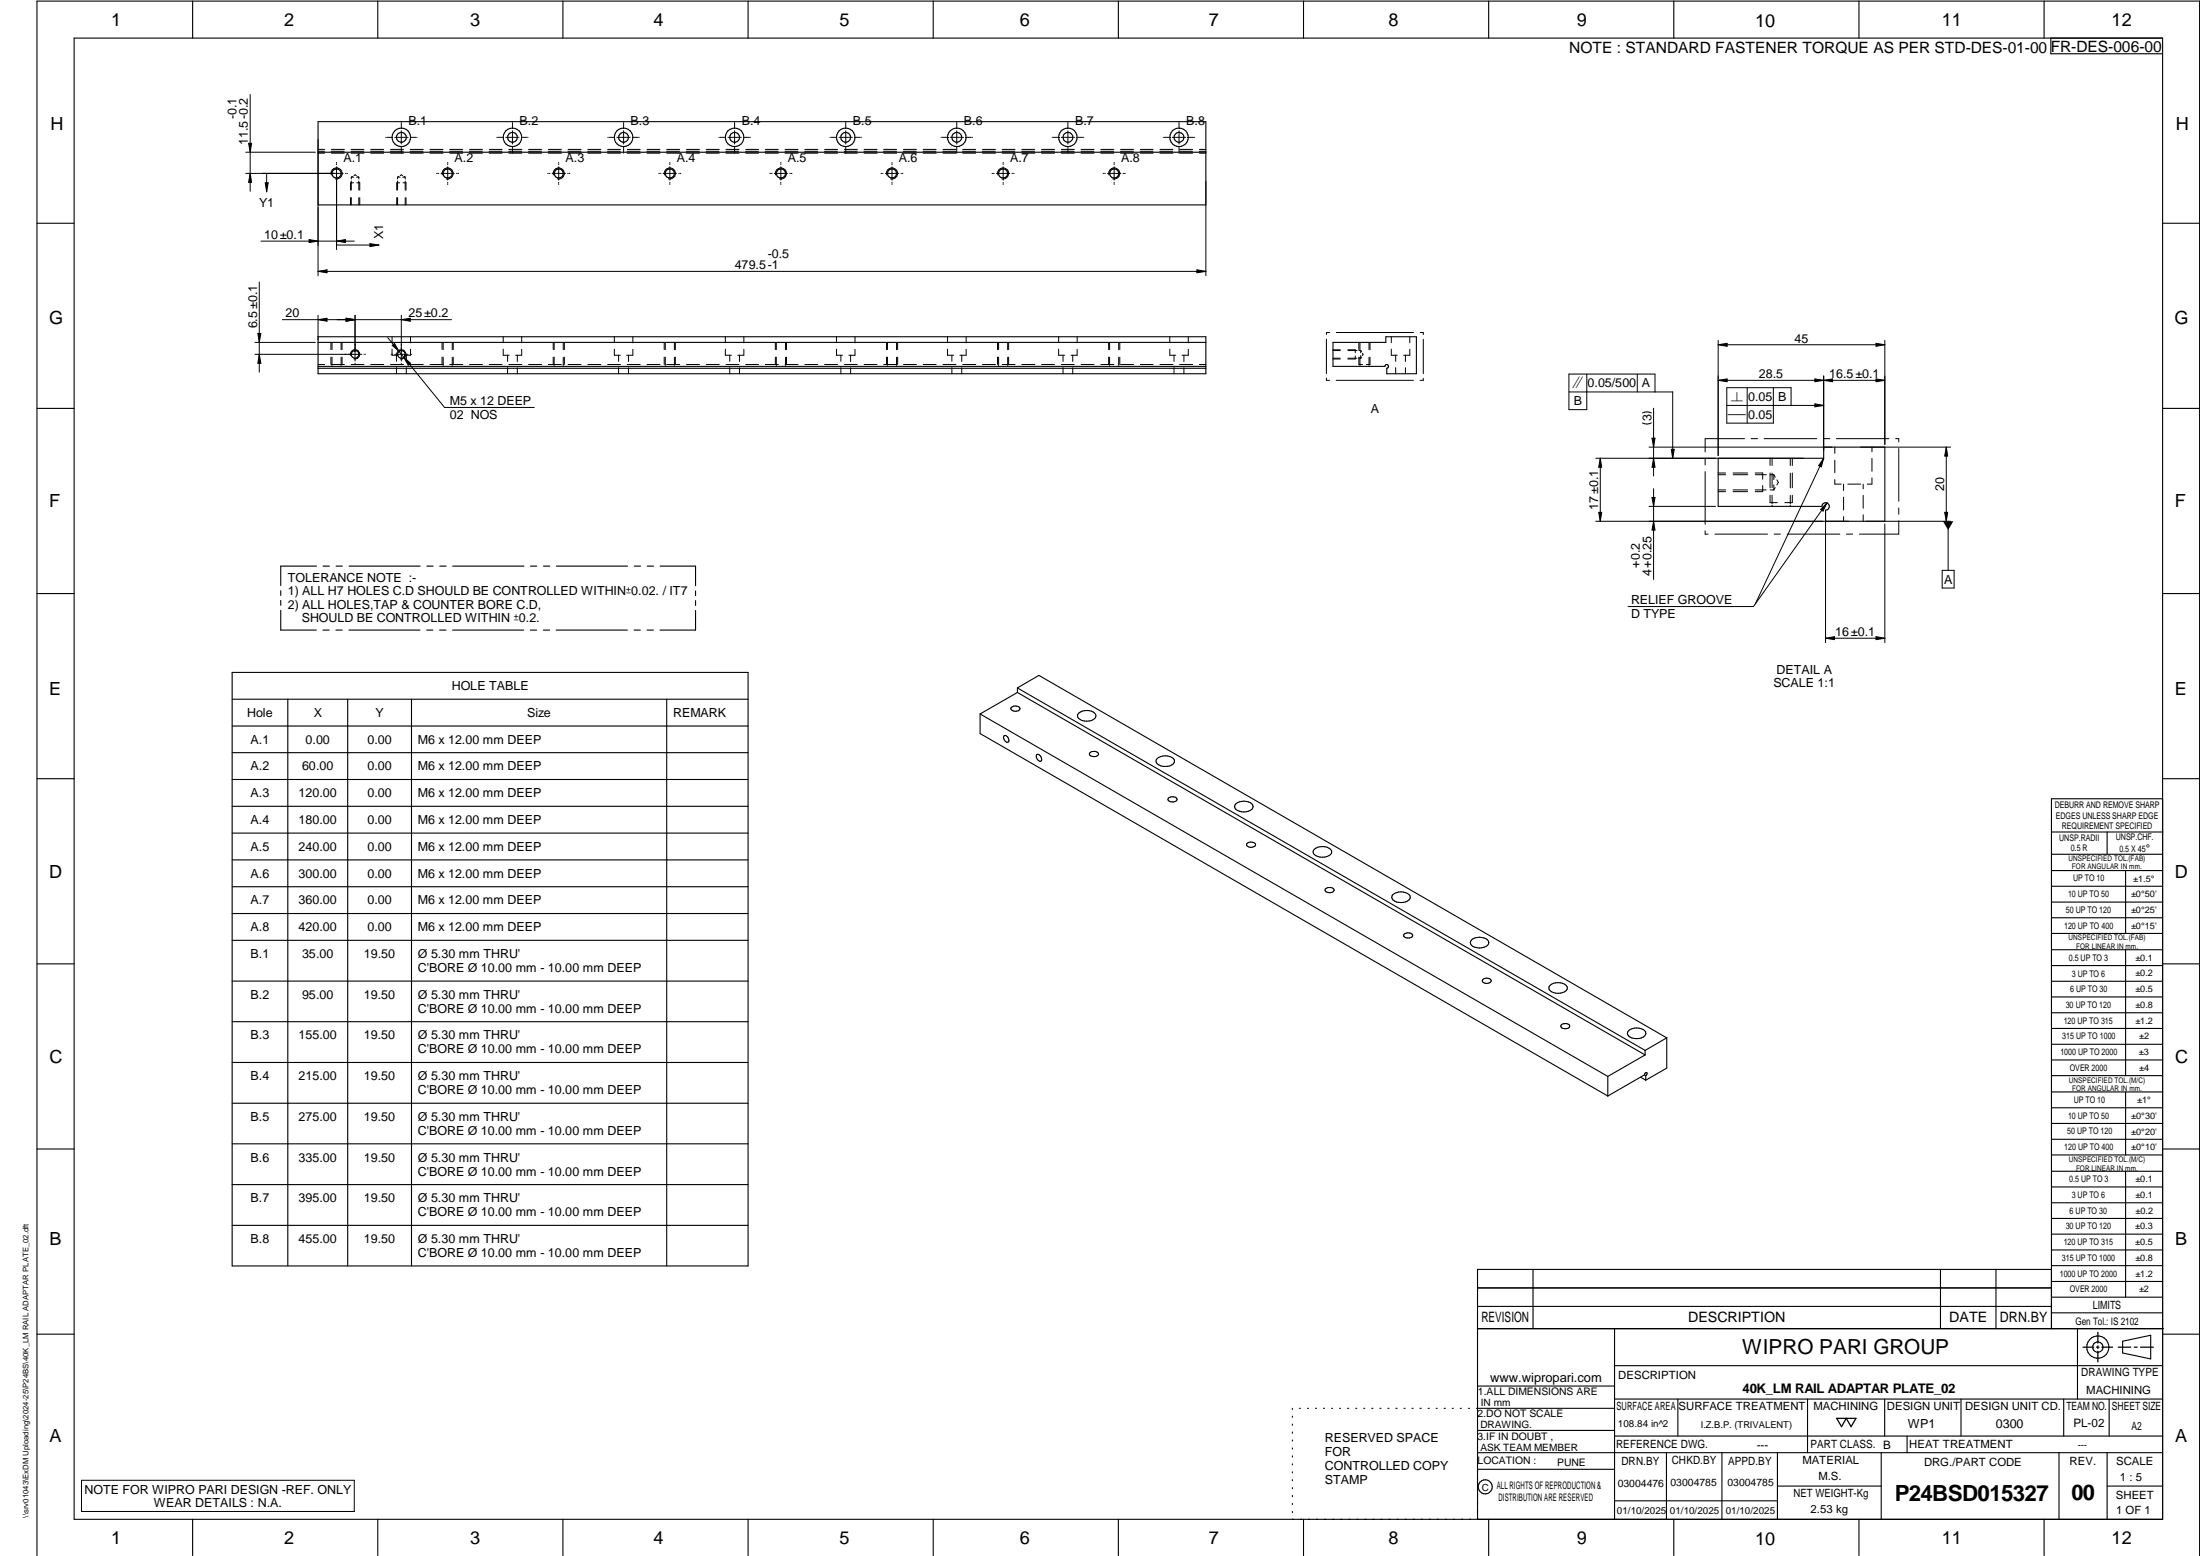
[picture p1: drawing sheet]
<svg xmlns="http://www.w3.org/2000/svg" width="594mm" height="420mm" viewBox="0 0 594 420" stroke-linecap="round" stroke-linejoin="round" font-family="sans-serif">
<g fill="none" stroke="#000" stroke-width=".3">
<path d="M20 10.3h564v400h-564zM52 .3v10M102 .3v10M152 .3v10M202 .3v10M252 .3v10M302 .3v10M352 .3v10M402 .3v10M452 .3v10M502 .3v10M552 .3v10"/>
<path d="M553.8 10.3v4.2h30.1M85.9 32.9h239.7v22.4h-239.7zM85.9 41.1h239.7M10 60.3h10M584 60.3h10M85.9 98.9h239.7M85.9 90.9h239.7v10h-239.7zM85.9 92.5h239.7M85.9 99.4h239.7M360 92.5h14.2v-1.6h8.3v10h-8v-1.5a.51 .51 0 0 0 .4-.3 .51 .51 0 0 0-.1-.5l-.5-.1-.3 .4h-14zM10 110.3h10M584 110.3h10"/>
<path d="M464 123.7h28.5v-3h16.5v20.1h-16v-3a1 1 0 0 0 1-1 1 1 0 0 0-1-1 1 1 0 0 0-1 .9h-28zM75.8 159.5v1.3M85.5 152.9h-9.7v5.2M87.2 152.9h1.7M90.8 152.9h1.6M94.3 152.9h19.1M115.3 152.9h1.7M118.7 152.9h1.8M122.3 152.9h19.2M143.2 152.9h1.7M146.8 152.9h1.7M150.2 152.9h19.3"/>
<path d="M171.3 152.9h1.7M174.7 152.9h1.8M178.3 152.9h9.5v5.3M187.8 159.6v1.2M10 160.3h10M75.8 162.1v1.3M75.8 164.8v5.3h9.6M87.2 170.1h1.7M90.7 170.1h1.7M94.2 170.1h19.2M115.2 170.1h1.7M118.7 170.1h1.7"/>
<path d="M122.2 170.1h19.2M143.2 170.1h1.7M146.7 170.1h1.7M150.2 170.1h19.2M171.2 170.1h1.7M174.7 170.1h1.7M187.8 164.8v5.3h-9.6M187.8 162.2v1.3M584 160.3h10M62.7 181.6h139.3v160.2h-139.3zM62.7 188.8h139.3M62.7 196h139.3"/>
<path d="M77.7 188.8v153M93.9 188.8v153M111.1 188.8v153M180 188.8v153M264.7 192.8l169.5 97.9M264.7 192.8v5.3l169.5 97.9M271.2 198.6a1.11 1.11 0 0 1 1 .6 1.11 1.11 0 0 1-.1 1.2 1.28 1.28 0 0 1-.9-1.8zM273 191.1a1.59 1.59 0 0 1 2.4 .1 1.25 1.25 0 0 1-2.1 .6l-.3-.2zM274.7 185.8l169.5 97.8M274.7 187l169.5 97.9M274.7 185.8l5.8-3.4 169.6 97.8M274.7 187l-10 5.8"/>
<path d="M274.7 185.8v1.2M291.3 192.6a3.4 3.4 0 0 1 4.6 .3 1.57 1.57 0 0 1-1.8 1.8 2.63 2.63 0 0 1-3.1-1.4zM10 210.3h10M62.7 203.2h139.3M62.7 210.5h139.3M62.7 217.7h139.3M280 203.7a1.15 1.15 0 0 0 .1 1.2 1.15 1.15 0 0 0 1.1 .5 1.28 1.28 0 0 0-1.2-1.7M294.3 203.3a1.4 1.4 0 0 1 2.3 .5 1.5 1.5 0 0 1-2.4-.2zM312.5 204.8a3.4 3.4 0 0 1 4.6 .3 1.51 1.51 0 0 1-1.8 1.8 2.63 2.63 0 0 1-3.1-1.4zM315.5 215.6a1.6 1.6 0 0 1 2.3 .1 1.29 1.29 0 0 1-2.1 .6l-.2-.2zM333.7 217.1a3.3 3.3 0 0 1 4.6 .3 1.25 1.25 0 0 1-1.2 1.6 3.2 3.2 0 0 1-3.6-.9v-.7zM584 215.7h-30v143.1"/>
<path d="M584 210.3h10M62.7 225h139.3M62.7 232.2h139.3M62.7 239.4h139.3M336.7 227.8a1.6 1.6 0 0 1 2.3 .2 1.29 1.29 0 0 1-2.1 .6l-.2-.3zM354.9 229.3a3.5 3.5 0 0 1 4.6 .4 1.23 1.23 0 0 1-1.2 1.6 3.3 3.3 0 0 1-3.6-.9v-.7zM554 224.7h30M554 230.7h30M554 235.1h30M554 239.3h30M569 224.7v6M574 235.1v17"/>
<path d="M62.7 246.7h139.3M62.7 253.9h139.3M357.9 240.1a1.41 1.41 0 0 1 2.4 .4 1.47 1.47 0 0 1-2.5-.2zM376.1 241.6a3.5 3.5 0 0 1 4.6 .3 1.57 1.57 0 0 1-1.7 1.8 2.56 2.56 0 0 1-3.2-1.4zM379.1 252.3l1-.4a1.04 1.04 0 0 1 1.4 .8 1.49 1.49 0 0 1-2.5-.1zM397.4 253.8a3.4 3.4 0 0 1 4.5 .4 1.53 1.53 0 0 1-1.7 1.7l-.7 .1a2.15 2.15 0 0 1-2.5-1.5zM554 243.6h30M554 247.8h30M554 252.1h30M554 256.5h30M574 256.5v33.9M10 260.3h10"/>
<path d="M62.7 264.9h139.3M62.7 275.9h139.3M400.3 264.6a1.37 1.37 0 0 1 2.4 .4 1.43 1.43 0 0 1-2.4-.2zM418.6 266.1a3.4 3.4 0 0 1 4.6 .3 1.23 1.23 0 0 1-1.2 1.6 2.77 2.77 0 0 1-3.8-1.2zM421.5 276.8a1.37 1.37 0 0 1 2.4 .4 1.43 1.43 0 0 1-2.4-.1zM439.8 278.3a3.4 3.4 0 0 1 4.6 .3 1.57 1.57 0 0 1-1.8 1.8l-.6 .1a2.18 2.18 0 0 1-2.5-1.5zM554 260.7h30M554 265h30M554 269.2h30M554 273.5h30M554 277.7h30M584 260.3h10"/>
<path d="M62.7 286.9h139.3M62.7 297.9h139.3M434.2 290.7v5.3M443 290.9l1.4 .8M444.1 290.2l.3 .2M444.1 290.2l.2-.5 .4-.1a.58 .58 0 0 1-.3 .8M444.1 290.2l-9.9 5.8M444.2 283.6v1.3M444.2 284.9l-10 5.8M444.4 290.4v1.3M450.1 280.2l-5.9 3.4M450.1 280.2v8.2l-5.7 3.3"/>
<path d="M554 282h30M554 286.2h30M554 290.4h30M554 294.9h30M554 299.1h30M574 294.9v17M10 310.3h10M62.7 308.9h139.3M62.7 319.9h139.3M554 303.4h30M554 307.6h30M554 311.9h30"/>
<path d="M554 316.3h30M574 316.3v34M584 310.3h10M62.7 330.9h139.3M554 320.5h30M554 324.8h30M554 329h30M554 333.2h30M554 337.5h30M399 358.8h185.2M399 352.8h155M399 347.8h155"/>
<path d="M414 342.8v16M436 358.8v51.5M524 342.8v16M539 342.8v16M554 341.8h30M554 346h30M554 350.3h30M554 354.5h30M554 342.8h-155v67.5M561 358.8v19M10 360.3h10M399 374.3h37"/>
<path d="M436 368.8h148M436 377.8h148M453.1 377.8v10M488.1 377.8v14.5M508.9 377.8v10M529.5 377.8v10M557.3 377.8v10M569.5 377.8v10M573.2 362.2l7.6-1.6v6.3l-7.6-1.6zM584 360.3h10M349 380.3v.3M349 382.4v.3"/>
<path d="M349 384.6v.3M349 386.7v.3M349 388.8v.3M349 391v.3M349 393.1v.3M349 395.3v.3M349 397.4v.3M349 399.5v.3M350.9 380.3h.2M353.1 380.3h.2M355.2 380.3h.3M357.4 380.3h.3"/>
<path d="M359.6 380.3h.3M361.7 380.3h.3M363.9 380.3h.3M366.1 380.3h.3M368.3 380.3h.2M370.4 380.3h.3M372.6 380.3h.3M374.8 380.3h.3M376.9 380.3h.4M379.1 380.3h.3M381.3 380.3h.3M383.4 380.3h.4"/>
<path d="M385.6 380.3h.3M387.8 380.3h.3M390 380.3h.3M392.2 380.3h.3M394.3 380.3h.3M396.5 380.3h.3M398.7 380.3h37.3M399 386.2h37M399 396.7h37M436 387.8h148M450 392.3v18M465 392.3v18"/>
<path d="M480 392.3v18M508 392.3v18M515 387.8v4.5M556 392.3v18M569 392.3v18M584 392.3h-185M52 410.3v9.7M102 410.3v9.7M152 410.3v9.7M202 410.3v9.7M252 410.3v9.7M302 410.3v9.7"/>
<path d="M349 401.7v.3M349 403.8v.4M349 406v.3M349 408.1v.3M352 410.3v9.7M402 410.3v9.7M436 405.3h44M452 410.3v9.7M480 401.3h28M502 410.3v9.7M552 410.3v9.7M569 401.3h15"/>
<path d="M10 420v-419.7h584v419.7"/>
<circle cx="108.4" cy="37.1" r="2.49"/>
<circle cx="108.4" cy="37.1" r="1.33"/>
<circle cx="138.4" cy="37.1" r="1.32"/>
<circle cx="138.4" cy="37.1" r="2.5"/>
<circle cx="168.4" cy="37.1" r="1.32"/>
<circle cx="168.4" cy="37.1" r="2.5"/>
<circle cx="198.4" cy="37.1" r="2.49"/>
<circle cx="198.4" cy="37.1" r="1.33"/>
<circle cx="228.4" cy="37.1" r="1.32"/>
<circle cx="228.4" cy="37.1" r="2.5"/>
<circle cx="258.4" cy="37.1" r="1.33"/>
<circle cx="258.4" cy="37.1" r="2.5"/>
<circle cx="288.4" cy="37.1" r="2.49"/>
<circle cx="288.4" cy="37.1" r="1.33"/>
<circle cx="318.4" cy="37.1" r="1.32"/>
<circle cx="318.4" cy="37.1" r="2.5"/>
<circle cx="90.9" cy="46.9" r="1.23"/>
<circle cx="120.9" cy="46.8" r="1.23"/>
<circle cx="150.9" cy="46.8" r="1.22"/>
<circle cx="180.9" cy="46.9" r="1.23"/>
<circle cx="210.9" cy="46.9" r="1.23"/>
<circle cx="240.9" cy="46.8" r="1.22"/>
<circle cx="270.9" cy="46.9" r="1.23"/>
<circle cx="300.9" cy="46.8" r="1.22"/>
<circle cx="95.9" cy="95.7" r="1.02"/>
<circle cx="108.4" cy="95.7" r="1.04"/>
<circle cx="566.5" cy="363.8" r="2.99"/>
<circle cx="566.5" cy="363.7" r="1.41"/>
<circle cx="401.1" cy="401.5" r="1.9"/>
</g>
<g fill="none" stroke="#000" stroke-width=".27">
<path d="M67.1 38.7h.8l-.3 2.4zM67.6 25.5v26.1M85.9 37.7v36.8M104.1 37.1h.1M104.4 37.1h1.3M106.6 37.1h3.6M108.4 32.9h.1M108.4 33.1v1.4M108.4 35.3v3.6M108.4 39.8v1.3M111 37.1h1.3M112.6 37.1h.1"/>
<path d="M134.1 37.1h.1M134.4 37.1h1.3M136.6 37.1h3.6M138.4 32.9h.1M138.4 33.1v1.4M138.4 35.3v3.6M138.4 39.8v1.3M141 37.1h1.3M142.5 37.1h.1M164.1 37.1h.1M164.4 37.1h1.3M166.6 37.1h3.6"/>
<path d="M168.4 35.3v3.6M168.4 32.9h.1M168.4 33.1v1.4M168.4 39.8v1.3M171 37.1h1.3M172.5 37.1h.1M194.1 37.1h.1M194.4 37.1h1.3M196.6 37.1h3.6M198.4 32.9h.1M198.4 33.1v1.4M198.4 35.3v3.6"/>
<path d="M198.4 39.8v1.3M201 37.1h1.3M202.6 37.1h.1M224.1 37.1h.1M224.4 37.1h1.3M226.6 37.1h3.6M228.4 32.9h.1M228.4 33.1v1.4M228.4 39.8v1.3M228.4 35.3v3.6M231 37.1h1.3M232.5 37.1h.1"/>
<path d="M254.1 37.1h.1M254.4 37.1h1.3M256.6 37.1h3.6M258.4 32.9h.1M258.4 33.1v1.4M258.4 35.3v3.6M258.4 39.8v1.3M261 37.1h1.3M262.5 37.1h.1M284.1 37.1h.1M284.4 37.1h1.3M286.6 37.1h3.6"/>
<path d="M288.4 32.9h.1M288.4 33.1v1.4M288.4 35.3v3.6M288.4 39.8v1.3M291 37.1h1.3M292.6 37.1h.1M314.1 37.1h.1M314.4 37.1h1.3M316.6 37.1h3.6M318.4 32.9h.1M318.4 33.1v1.4M318.4 39.8v1.3"/>
<path d="M318.4 35.3v3.6M321 37.1h1.3M322.5 37.1h.1M66.4 46.8h26.3M66.4 41.1h18.8M67.6 46.8l.3 2.4h-.8zM71.6 49.4h.8l-.4 2.4zM72 46.8v5M85.9 41.4h1.8M85.9 40.3h1.8M85.9 40.9h1.7M89.4 47.2a1.51 1.51 0 0 1 1.4-1.9 1.51 1.51 0 0 1 1.6 1.7 1.51 1.51 0 0 1-1.9 1.3"/>
<path d="M89.4 40.9h3.6M89.5 41.4h3.5M89.5 40.3h3.5M90.9 43.9v.2M90.9 44.3v.1M90.9 45v22.4M93.3 46.8h.1M93.7 46.8h.1M94.7 53.4v1.9M94.8 40.9h3.4M94.8 41.4h3.5M94.8 40.3h3.5"/>
<path d="M94.9 47.8h.6M94.9 47.8v.5M94.9 48.9v2.4M94.9 53.3v2M95.2 47.6l-.3 .2M95.5 49.4h-.8v2M95.6 47.4l.3-.2 .3 .2M96.3 47.8h.6M96.3 49.4h.8v2M96.6 47.7l.3 .1M96.9 47.8v.5M96.9 48.9v2.5"/>
<path d="M96.9 53.4v1.9M97.1 53.4v1.9M100.1 40.9h3.5M100.1 41.4h3.5M100.1 40.3h3.5M105.4 40.9h3.5M105.4 41.4h3.6M105.4 40.3h3.6M107.1 53.4v1.9M107.4 47.8v.5M107.4 48.9v2.4M107.4 53.3v2"/>
<path d="M107.4 47.8h.6M107.7 47.6l-.3 .2M107.9 49.4h-.8v2M108.1 47.4l.3-.2 .3 .2M108.4 41.3v.1M108.7 47.8h.7M108.8 49.4h.8v2M109.1 47.7l.3 .1M109.4 47.8v.5M109.4 48.9v2.5M109.4 53.4v1.9M109.6 53.4v1.9"/>
<path d="M110.7 40.9h3.6M110.8 41.4h3.5M110.8 40.3h3.5M116.1 40.9h3.5M116.1 41.4h3.5M116.1 40.3h3.5M117.9 46.8h.2M118.3 46.8h.2M119.1 46.8h3.6M119.4 47.2a1.52 1.52 0 0 1 1.3-1.9 1.52 1.52 0 0 1 1.7 1.7 1.52 1.52 0 0 1-1.9 1.3M120.9 43.9v.2M120.9 44.3v.1"/>
<path d="M120.9 45v3.6M120.9 49.2v.2M120.9 49.6v.2M121.4 40.9h3.5M121.4 41.4h3.6M121.4 40.3h3.6M123.3 46.8h.1M123.6 46.8h.3M126.7 40.9h3.6M126.8 41.4h3.5M126.8 40.3h3.5M132.1 40.9h3.4"/>
<path d="M132.1 41.4h3.5M132.1 40.3h3.5M137.4 40.9h3.5M137.4 41.4h3.5M137.4 40.3h3.5M138.4 41.3v.1M142.7 40.9h3.5M142.7 41.4h3.6M142.7 40.3h3.6M147.9 46.8h.2M148 40.9h3.5M148.1 41.4h3.5"/>
<path d="M148.1 40.3h3.5M148.3 46.8h.2M149.1 46.8h3.6M149.4 47.2a1.51 1.51 0 0 1 1.4-1.9 1.51 1.51 0 0 1 1.6 1.7 1.51 1.51 0 0 1-1.9 1.3M150.9 43.9v.2M150.9 44.3v.1M150.9 49.2v.2M150.9 49.6v.2M150.9 45v3.6M153.3 46.8h.1M153.4 40.9h3.5M153.4 41.4h3.5"/>
<path d="M153.4 40.3h3.5M153.7 46.8h.2M158.7 40.9h3.5M158.7 41.4h3.6M158.7 40.3h3.6M164 40.9h3.5M164.1 41.4h3.4M164.1 40.3h3.4M168.4 41.3v.1M169.3 40.9h3.5M169.4 41.4h3.5M169.4 40.3h3.5"/>
<path d="M174.7 40.9h3.5M174.7 41.4h3.5M174.7 40.3h3.5M177.9 46.8h.2M178.3 46.8h.2M179.1 46.8h3.6M179.4 47.2a1.51 1.51 0 0 1 1.4-1.9 1.51 1.51 0 0 1 1.6 1.7 1.51 1.51 0 0 1-1.9 1.3M180 40.9h3.5M180 41.4h3.6M180 40.3h3.6M180.9 45v3.6M180.9 43.9v.2"/>
<path d="M180.9 44.3v.1M180.9 49.2v.2M180.9 49.6v.2M183.3 46.8h.1M183.7 46.8h.1M185.3 40.9h3.5M185.4 41.4h3.5M185.4 40.3h3.5M190.7 40.9h3.5M190.7 41.4h3.5M190.7 40.3h3.5M196 40.9h3.5"/>
<path d="M196 41.4h3.6M196 40.3h3.6M198.4 41.3v.1M201.3 40.9h3.5M201.4 41.4h3.4M201.4 40.3h3.4M206.6 40.9h3.5M206.7 41.4h3.5M206.7 40.3h3.5M207.9 46.8h.2M208.3 46.8h.2M209.1 46.8h3.6"/>
<path d="M209.4 47.2a1.52 1.52 0 0 1 1.3-1.9 1.52 1.52 0 0 1 1.7 1.7 1.52 1.52 0 0 1-1.9 1.3M210.9 45v3.6M210.9 43.9v.2M210.9 44.3v.1M210.9 49.2v.2M210.9 49.6v.2M212 40.9h3.5M212 41.4h3.5M212 40.3h3.5M213.3 46.8h.1M213.6 46.8h.3M217.3 40.9h3.5"/>
<path d="M217.3 41.4h3.5M217.3 40.3h3.5M222.6 40.9h3.5M222.7 41.4h3.5M222.7 40.3h3.5M228 40.9h3.5M228 41.4h3.5M228 40.3h3.5M228.4 41.3v.1M233.3 40.9h3.5M233.3 41.4h3.5M233.3 40.3h3.5"/>
<path d="M237.9 46.8h.2M238.3 46.8h.2M238.6 40.9h3.5M238.6 41.4h3.5M238.6 40.3h3.5M239.1 46.8h3.6M239.4 47.2a1.51 1.51 0 0 1 1.4-1.9 1.51 1.51 0 0 1 1.6 1.7 1.51 1.51 0 0 1-1.9 1.3M240.9 45v3.6M240.9 49.2v.2M240.9 49.6v.2M240.9 43.9v.2M240.9 44.3v.1"/>
<path d="M243.3 46.8h.1M243.7 46.8h.1M243.9 40.9h3.5M244 41.4h3.5M244 40.3h3.5M249.3 40.9h3.5M249.3 41.4h3.5M249.3 40.3h3.5M254.6 40.9h3.5M254.6 41.4h3.5M254.6 40.3h3.5M258.4 41.3v.1"/>
<path d="M259.9 40.9h3.5M260 41.4h3.5M260 40.3h3.5M265.3 40.9h3.5M265.3 41.4h3.5M265.3 40.3h3.5M267.9 46.8h.2M268.3 46.8h.2M269.1 46.8h3.6M269.4 47.2a1.51 1.51 0 0 1 1.4-1.9 1.51 1.51 0 0 1 1.6 1.7 1.51 1.51 0 0 1-1.9 1.3M270.6 40.9h3.5M270.6 41.4h3.5"/>
<path d="M270.6 40.3h3.5M270.9 49.2v.2M270.9 49.6v.2M270.9 43.9v.2M270.9 44.3v.1M270.9 45v3.6M273.3 46.8h.1M273.7 46.8h.1M275.9 40.9h3.5M275.9 41.4h3.5M275.9 40.3h3.5M281.2 40.9h3.5"/>
<path d="M281.3 41.4h3.5M281.3 40.3h3.5M286.5 40.9h3.6M286.6 41.4h3.5M286.6 40.3h3.5M288.4 41.3v.1M291.9 40.9h3.5M291.9 41.4h3.5M291.9 40.3h3.5M297.2 40.9h3.5M297.3 41.4h3.5M297.3 40.3h3.5"/>
<path d="M297.9 46.8h.2M298.3 46.8h.2M299.1 46.8h3.6M299.4 47.2a1.51 1.51 0 0 1 1.3-1.9 1.51 1.51 0 0 1 1.7 1.7 1.51 1.51 0 0 1-1.9 1.3M300.9 45v3.6M300.9 43.9v.2M300.9 44.3v.1M300.9 49.2v.2M300.9 49.6v.2M302.5 40.9h3.6M302.6 41.4h3.5M302.6 40.3h3.5"/>
<path d="M303.3 46.8h.1M303.7 46.8h.2M307.9 40.9h3.5M307.9 41.4h3.5M307.9 40.3h3.5M313.2 40.9h3.5M313.2 41.4h3.5M313.2 40.3h3.5M318.4 41.3v.1M318.5 40.9h3.5M318.6 41.4h3.5M318.6 40.3h3.5"/>
<path d="M323.8 40.9h1.8M323.9 41.4h1.7M323.9 40.3h1.7M325.6 48.9v25.6M70 76.1v24.4M70.5 65.1h25.2M83.5 64.7l2.4 .4-2.4 .4zM85.9 73.3l2.4-.4v.8zM85.9 73.3h239.7M90.9 65.1l2.4-.4v.8zM90.9 66.2h11.4M99.9 65.8l2.4 .4-2.4 .4z"/>
<path d="M323.2 72.9l2.4 .4-2.4 .4zM68.8 95.7h28.9M68.8 92.5h16.4M69.6 90h.8l-.4 2.5zM70 95.7l.4 2.4h-.8zM76.2 86.3h45.7M85.9 85.1v6.6M85.9 86.3l2.4-.4v.8zM85.9 98.4h1.8M89.4 92.5v1.9M89.4 96.4v2M89.5 98.4h3.5"/>
<path d="M89.7 92.5v1.9M89.7 96.4v2.2M89.7 98.8v.1M92.1 92.5v1.9M92.1 96.5v2.1M92.1 98.8v.1M92.4 92.5v1.9M92.4 96.4v2M93.5 85.9l2.4 .4-2.4 .4zM94.7 96a1.26 1.26 0 0 1 1.1-1.6 1.26 1.26 0 0 1 1.4 1.4 1.26 1.26 0 0 1-1.7 1.1M94.8 98.4h3.5M95.9 85.1v12.4"/>
<path d="M95.9 98.1v.1M95.9 98.3v.2M98.3 95.7h.1M98.5 95.7h.2M100.1 98.4h3.5M104.7 91.1l4.3 5.4M105.4 98.4h3.6M105.6 95.7h.1M105.9 94.3v1.6h1.6M105.9 90.9v1.6M105.9 95.7h.1M105.9 93.3l.6-.5 1.2 2.1z"/>
<path d="M106.6 95.7h3.6M107.1 95.9v1.7M107.1 99.3v1.6M107.2 96a1.25 1.25 0 0 1 1.1-1.6 1.25 1.25 0 0 1 1.3 1.4 1.25 1.25 0 0 1-1.5 1.1M108.4 86.3l2.4-.4v.8zM108.4 85.1v12.4M108.4 98.1v.1M108.4 98.3v.2M109 96.5l11.1 13.5h24.2M109 96.5l1.9 1.6-.7 .5zM109.7 95.9v1.7M109.7 99.3v1.6"/>
<path d="M110.8 95.7h.1M110.8 98.4h3.5M110.9 94.3v1.6h-1.7M110.9 90.9v1.7M111 95.7h.2M116.1 98.4h3.5M119.4 92.5v1.9M119.4 96.4v2M119.7 92.5v1.9M119.7 96.4v2.2M119.7 98.8v.1M121.4 98.4h3.6"/>
<path d="M122.1 92.5v1.9M122.1 96.5v2.1M122.1 98.8v.1M122.4 92.5v1.9M122.4 96.4v2M126.8 98.4h3.5M132.1 98.4h3.5M135.9 94.3v1.6h1.6M135.9 90.9v1.6M137.1 95.9v1.7M137.1 99.3v1.6M137.4 98.4h3.5"/>
<path d="M139.7 95.9v1.7M139.7 99.3v1.6M140.9 94.3v1.6h-1.7M140.9 90.9v1.7M142.7 98.4h3.6M148.1 98.4h3.5M149.4 92.5v1.9M149.4 96.4v2M149.6 92.5v1.9M149.6 96.4v2.2M149.6 98.8v.1M152.1 92.5v1.9"/>
<path d="M152.1 96.5v2.1M152.1 98.8v.1M152.4 92.5v1.9M152.4 96.4v2M153.4 98.4h3.5M158.7 98.4h3.6M164.1 98.4h3.4M165.9 94.3v1.6h1.6M165.9 90.9v1.6M167 95.9v1.7M167 99.3v1.6M169.4 98.4h3.5"/>
<path d="M169.7 95.9v1.7M169.7 99.3v1.6M170.9 94.3v1.6h-1.7M170.9 90.9v1.7M174.7 98.4h3.5M179.4 92.5v1.9M179.4 96.4v2M179.7 92.5v1.9M179.7 96.4v2.2M179.7 98.8v.1M180 98.4h3.6M182.1 92.5v1.9"/>
<path d="M182.1 96.5v2.1M182.1 98.8v.1M182.4 92.5v1.9M182.4 96.4v2M185.4 98.4h3.5M190.7 98.4h3.5M195.9 94.3v1.6h1.6M195.9 90.9v1.6M196 98.4h3.6M197.1 95.9v1.7M197.1 99.3v1.6M199.7 95.9v1.7"/>
<path d="M199.7 99.3v1.6M200.9 94.3v1.6h-1.7M200.9 90.9v1.7M201.4 98.4h3.4M206.7 98.4h3.5M209.4 92.5v1.9M209.4 96.4v2M209.6 92.5v1.9M209.6 96.4v2.2M209.6 98.8v.1M212 98.4h3.5M212.1 92.5v1.9"/>
<path d="M212.1 96.5v2.1M212.1 98.8v.1M212.4 92.5v1.9M212.4 96.4v2M217.3 98.4h3.5M222.7 98.4h3.5M225.9 94.3v1.6h1.6M225.9 90.9v1.6M227.1 95.9v1.7M227.1 99.3v1.6M228 98.4h3.5M229.7 95.9v1.7"/>
<path d="M229.7 99.3v1.6M230.9 94.3v1.6h-1.7M230.9 90.9v1.7M233.3 98.4h3.5M238.6 98.4h3.5M239.4 92.5v1.9M239.4 96.4v2M239.6 92.5v1.9M239.6 96.4v2.2M239.6 98.8v.1M242.1 92.5v1.9M242.1 96.5v2.1"/>
<path d="M242.1 98.8v.1M242.4 92.5v1.9M242.4 96.4v2M244 98.4h3.5M249.3 98.4h3.5M254.6 98.4h3.5M255.9 94.3v1.6h1.6M255.9 90.9v1.6M257 95.9v1.7M257 99.3v1.6M259.7 95.9v1.7M259.7 99.3v1.6"/>
<path d="M260 98.4h3.5M260.9 94.3v1.6h-1.7M260.9 90.9v1.7M265.3 98.4h3.5M269.4 92.5v1.9M269.4 96.4v2M269.7 92.5v1.9M269.7 96.4v2.2M269.7 98.8v.1M270.6 98.4h3.5M272.1 92.5v1.9M272.1 96.5v2.1"/>
<path d="M272.1 98.8v.1M272.4 92.5v1.9M272.4 96.4v2M275.9 98.4h3.5M281.3 98.4h3.5M285.9 94.3v1.6h1.6M285.9 90.9v1.6M286.6 98.4h3.5M287.1 95.9v1.7M287.1 99.3v1.6M289.7 95.9v1.7M289.7 99.3v1.6"/>
<path d="M290.9 94.3v1.6h-1.7M290.9 90.9v1.7M291.9 98.4h3.5M297.3 98.4h3.5M299.4 92.5v1.9M299.4 96.4v2M299.6 92.5v1.9M299.6 96.4v2.2M299.6 98.8v.1M302.1 92.5v1.9M302.1 96.5v2.1M302.1 98.8v.1"/>
<path d="M302.4 92.5v1.9M302.4 96.4v2M302.6 98.4h3.5M307.9 98.4h3.5M313.2 98.4h3.5M315.9 94.3v1.6h1.6M315.9 90.9v1.6M317 95.9v1.7M317 99.3v1.6M318.6 98.4h3.5M319.7 95.9v1.7M319.7 99.3v1.6"/>
<path d="M320.9 94.3v1.6h-1.7M320.9 90.9v1.7M323.9 98.4h1.7M358.2 91.6v9.3M359.1 89.8h-.9v.5M360 96.7h1.9M360 94.4h1.9M360 96.9h1.9M360 94.7h1.9M360.8 89.8h20.9M364 96.7h2.4M364 94.4h2v.8"/>
<path d="M364 94.7h2.5M366 96.1v.8h-2M366.9 96.4v2h1M366.9 96.7h.5M366.9 92.5v1.9M367 94.7h.4M367.2 92.5v1.9M367.2 96.4v2.2M367.2 98.8v.1M367.4 94.7v.6M367.4 96v.7M367.4 94.7l.3 .3"/>
<path d="M367.7 96.4l-.3 .3M367.9 95.4l.2 .3-.2 .3M369.7 92.5v1.9M369.7 96.5v2.1M369.7 98.8v.1M369.9 96.4v2h-.9M369.9 92.5v1.9M375.7 94.3v1.6h1.6M375.7 90.9v1.6M376.9 95.9v1.7M376.9 99.3v1.6M379.5 95.9v1.7"/>
<path d="M379.5 99.3v1.6M380.7 94.3v1.6h-1.7M380.7 90.9v1.7M383.5 89.8h.8v.6M384.3 91.6v9.3M464 93.1h45M464 93.1l2.4-.4v.8zM464 91.9v31.1M506.6 92.7l2.4 .4-2.4 .4zM509 91.9v28.1M358.2 102.1v.6h.8M360.8 102.7h20.9"/>
<path d="M384.3 102.2v.5h-.9M423.7 105.8h28v17.9M428.5 101v9.6h-4.8v-9.6h23.2v4.8M442.1 101v4.8M445.9 114.2a2.6 2.6 0 0 1-2.4 0M445.9 111.5a2.6 2.6 0 0 0-2.4 0M446.1 118.3h.8l-.4 2.4zM446.5 110.2v18.3M464 102.7l2.4-.4v.8zM464 102.7h45M466.3 109.5h26.2M471.1 118.4h-10.6v3.6"/>
<path d="M471.8 104.7v9.6M472.9 118.4h1.7M476.4 118.4h14.2M478.9 104.7v9.6h-12.6v-9.6h17.4v4.8M490.1 102.3v.8l4.8-.8v.8zM490.1 109.1l2.4 .4-2.4 .4zM492.4 118.4h1.7M492.5 101.5v20M495.9 118.4h14.2M506.6 102.3l2.4 .4-2.4 .4zM511.9 118.4h.8v.9M430.9 123.7h56.1"/>
<path d="M431.7 138.3h.8l-.4 2.5zM432.1 123.7v17.1M432.1 123.7l.4 2.5h-.8zM445.3 136.7h17.9M445.3 120.7h49.4M446.1 134.3h.8l-.4 2.4zM446.5 132v24.5M446.5 123.7l.4 2.5h-.8zM451.3 121.3h.8l-.4 2.4zM460.5 123.8v1.8M460.5 127.3v14.3M464 132.3h2"/>
<path d="M464 127.7h2M464 128.2h2M464 132.8h2M468 132.3h3.9M468 127.7h3.9M468 132.8h3.9M468 128.2h4M474 132.3h2.9M474 127.7h2v1.7M474 128.2h3M476 131.1v1.7h-2M478 132.3h1"/>
<path d="M478 123.7v2M478 127.7v4M478 133.7v2h1.9M478 128.2h1M478.5 123.7v2M478.5 127.7v4M478.5 133.7v2.3M478.5 136.4v.3M479 128.2l.4 .7M479 128.2v1.3M479 130.9v1.4M479.4 131.7l-.4 .6"/>
<path d="M479.8 129.6l.4 .7-.4 .6M483.4 123.7v2M483.4 127.8v3.9M483.4 133.8v2.3M483.4 136.4v.3M484 123.7v2M484 127.7v4M484 133.7v2h-2M492.5 123.7l-.7 2.4-.7-.4zM492.5 123.7l-18.5 39.4M493.3 135.8l-19.8 28h-33.9M493.3 135.8l-1 2.2-.6-.5z"/>
<path d="M495.5 129.5v1.2h1.7M495.5 120.7v1.7M495.5 124.2v3.5M497.8 130.7v1.8M497.8 134.2v3.5M497.8 139.5v1.3M499 130.7h3.4M502.4 120.7h24.3M503.1 130.7v1.3M503.1 133.8v3.4M503.1 139v1.8M505.5 129v1.7h-1.3"/>
<path d="M505.5 120.7v1.3M505.5 123.8v3.5M512.7 121.1v14.2M512.7 137.2v1.7M525.1 138.3h.8l-.3 2.5zM525.6 120.7l.3 2.4h-.8zM525.6 120.7v20.1M430.9 140.8h68.3M446.5 140.8l.4 2.3h-.8zM460.5 143.3v.9h.8M463.1 144.2h14.2M479.1 144.2h1.7"/>
<path d="M482.6 144.2h14.2M493 140.2v33.3M498.6 144.2h1.7M503.8 140.8h22.9M509 141.5v32M512.7 140.6v3.6h-10.6M524.5 154h3.2v4.8h-3.2zM526.1 140.8v13.2M493 172.3h16M493 172.3l2.4-.4v.8zM506.6 171.9l2.4 .4-2.4 .4zM22 399.7h73.7v8.4h-73.7z"/>
</g>
<path d="M566.5 359.7v3M562.5 363.8h2.9M566.1 363.8h.7M566.5 363.4v.7M566.5 364.9v2.8M567.6 363.8h2.9M572 363.8h3.4M576.3 363.8h.8M578 363.8h3.5M496 383h5.2l-1.3 2.2-1.3-2.2-1.3 2.2z" fill="none" stroke="#000" stroke-width=".34"/>
<g fill="#000">
<path d="M67.1 38.7h.8l-.3 2.4zM67.6 46.8l.3 2.4h-.8zM71.6 49.4h.8l-.4 2.4zM83.5 64.7l2.4 .4-2.4 .4zM85.9 73.3l2.4-.4v.8zM90.9 65.1l2.4-.4v.8zM99.9 65.8l2.4 .4-2.4 .4zM323.2 72.9l2.4 .4-2.4 .4zM69.6 90h.8l-.4 2.5zM70 95.7l.4 2.4h-.8zM85.9 86.3l2.4-.4v.8zM93.5 85.9l2.4 .4-2.4 .4z"/>
<path d="M105.9 93.3l.6-.5 1.2 2.1zM109 96.5l1.9 1.6-.7 .5zM108.4 86.3l2.4-.4v.8zM464 93.1l2.4-.4v.8zM506.6 92.7l2.4 .4-2.4 .4zM446.1 118.3h.8l-.4 2.4zM464 102.7l2.4-.4v.8zM490.1 102.3l2.4 .4-2.4 .4zM490.1 109.1l2.4 .4-2.4 .4zM492.5 102.7l2.4-.4v.8zM506.6 102.3l2.4 .4-2.4 .4zM432.1 123.7l.4 2.5h-.8z"/>
<path d="M431.7 138.3h.8l-.4 2.5zM446.5 123.7l.4 2.5h-.8zM446.1 134.3h.8l-.4 2.4zM451.3 121.3h.8l-.4 2.4zM493.3 135.8l-1 2.2-.6-.5zM492.5 123.7l-.7 2.4-.7-.4zM525.6 120.7l.3 2.4h-.8zM525.1 138.3h.8l-.3 2.5zM446.5 140.8l.4 2.3h-.8zM524.7 140.8h2.8l-1.4 2.3zM493 172.3l2.4-.4v.8zM506.6 171.9l2.4 .4-2.4 .4z"/>
</g>
<text font-size="6" x="511.6" y="405.2">P24BSD015327</text>
<text font-size="5.9" x="559.4" y="405.1">00</text>
<text font-size="5.6" x="470.5" y="365.5">WIPRO PARI GROUP</text>
<g font-size="4.9">
<text x="30" y="6.9">1</text>
<text x="76.7" y="6.9">2</text>
<text x="127" y="6.9">3</text>
<text x="176.5" y="6.9">4</text>
<text x="226.7" y="6.9">5</text>
<text x="275.4" y="6.9">6</text>
<text x="326.4" y="6.9">7</text>
<text x="375" y="6.9">8</text>
<text x="425.8" y="6.9">9</text>
<text x="473.9" y="7.3">10</text>
<text x="524.3" y="6.9">11</text>
<text x="570.2" y="6.9">12</text>
<text x="13.6" y="35.1">H</text>
<text x="587.6" y="35.1">H</text>
<text x="13.2" y="87.5">G</text>
<text x="587.2" y="87.5">G</text>
<text x="13.2" y="137">F</text>
<text x="587.2" y="137">F</text>
<text x="13.2" y="187.6">E</text>
<text x="587.2" y="187.6">E</text>
<text x="13.2" y="237">D</text>
<text x="587.2" y="237">D</text>
<text x="13.4" y="287.1">C</text>
<text x="587.4" y="287.1">C</text>
<text x="13.4" y="336.2">B</text>
<text x="587.4" y="336.2">B</text>
<text x="13.4" y="389.3">A</text>
<text x="587.4" y="389.3">A</text>
<text x="30" y="416.9">1</text>
<text x="76.7" y="416.9">2</text>
<text x="127" y="416.9">3</text>
<text x="176.5" y="416.9">4</text>
<text x="226.7" y="416.9">5</text>
<text x="275.4" y="416.9">6</text>
<text x="326.4" y="416.9">7</text>
<text x="375" y="416.9">8</text>
<text x="425.8" y="416.9">9</text>
<text x="473.9" y="417.3">10</text>
<text x="524.3" y="416.9">11</text>
<text x="570.2" y="416.9">12</text>
</g>
<g font-size="4.2">
<text x="423.7" y="14.3">NOTE : STANDARD FASTENER TORQUE AS PER STD-DES-01-00</text>
<text x="553.8" y="14">FR-DES-006-00</text>
</g>
<g font-size="3.9">
<text x="400" y="357.1">REVISION</text>
<text x="455.9" y="357.1">DESCRIPTION</text>
<text x="526.4" y="357.1">DATE</text>
<text x="540" y="357.1">DRN.BY</text>
</g>
<g font-size="3.7">
<text x="424.6" y="104.6">i</text>
<text x="466.5" y="113.1">t</text>
<text x="467.4" y="108.3">n</text>
</g>
<text font-size="3.6" x="470.6" y="376.1">40K_LM RAIL ADAPTAR PLATE_02</text>
<text font-size="3.5" x="402.4" y="373.3">www.wipropari.com</text>
<g font-size="3.4">
<text x="63.8" y="32.2" transform="rotate(-90 63.8 32.2)">-0.1</text>
<text x="110.3" y="33.8">B.1</text>
<text x="140.3" y="33.8">B.2</text>
<text x="170.3" y="33.8">B.3</text>
<text x="200.3" y="33.8">B.4</text>
<text x="230.3" y="33.8">B.5</text>
<text x="260.3" y="33.8">B.6</text>
<text x="290.3" y="33.8">B.7</text>
<text x="320.3" y="33.8">B.8</text>
<text x="67" y="39.2" transform="rotate(-90 67 39.2)">11.5-0.2</text>
<text x="92.7" y="43.6">A.1</text>
<text x="122.8" y="43.6">A.2</text>
<text x="152.7" y="43.6">A.3</text>
<text x="182.7" y="43.6">A.4</text>
<text x="212.8" y="43.6">A.5</text>
<text x="242.7" y="43.6">A.6</text>
<text x="272.7" y="43.6">A.7</text>
<text x="302.8" y="43.6">A.8</text>
<text x="70" y="55.8">Y1</text>
<text x="71.3" y="64.5">10±0.1</text>
<text x="103.5" y="64.5" transform="rotate(-90 103.5 64.5)">X1</text>
<text x="207.3" y="69.6">-0.5</text>
<text x="198.4" y="72.7">479.5-1</text>
<text x="69.4" y="88.7" transform="rotate(-90 69.4 88.7)">6.5±0.1</text>
<text x="77.1" y="85.7">20</text>
<text x="110.3" y="85.7">25±0.2</text>
<text x="484.6" y="92.5">45</text>
<text x="428.7" y="104.6">0.05/500 A</text>
<text x="474.9" y="102.1">28.5</text>
<text x="493.9" y="102.1">16.5±0.1</text>
<text x="121.5" y="109.4">M5 x 12 DEEP</text>
<text x="121.5" y="113">02 NOS</text>
<text x="370.2" y="111.5">A</text>
<text x="425" y="109.4">B</text>
<text x="445.9" y="113.8" transform="rotate(-90 445.9 113.8)">3</text>
<text x="472.1" y="108.3">0.05 B</text>
<text x="472.1" y="113.1">0.05</text>
<text x="431.5" y="137.6" transform="rotate(-90 431.5 137.6)">17±0.1</text>
<text x="525" y="132.6" transform="rotate(-90 525 132.6)">20</text>
<text x="442.8" y="153.2" transform="rotate(-90 442.8 153.2)">+0.2</text>
<text x="445.9" y="155.6" transform="rotate(-90 445.9 155.6)">4+0.25</text>
<text x="77.7" y="157.2">TOLERANCE NOTE :-</text>
<text x="77.7" y="160.8">1) ALL H7 HOLES C.D SHOULD BE CONTROLLED WITHINu0.02. / IT7</text>
<text x="525" y="157.6">A</text>
<text x="77.7" y="164.4">2) ALL HOLES,TAP &amp; COUNTER BORE C.D,</text>
<text x="81.5" y="168">SHOULD BE CONTROLLED WITHIN u0.2.</text>
<text x="440.4" y="163.2">RELIEF GROOVE</text>
<text x="440.4" y="166.8">D TYPE</text>
<text x="495.6" y="171.7">16±0.1</text>
<text x="478.9" y="185.6">SCALE 1:1</text>
<text x="479.7" y="182">DETAIL A</text>
<text x="122" y="186.3">HOLE TABLE</text>
<text x="66.8" y="193.5">Hole</text>
<text x="84.7" y="193.5">X</text>
<text x="101.4" y="193.5">Y</text>
<text x="142.3" y="193.5">Size</text>
<text x="181.8" y="193.5">REMARK</text>
<text x="67.7" y="200.8">A.1</text>
<text x="82.5" y="200.8">0.00</text>
<text x="99.2" y="200.8">0.00</text>
<text x="112.9" y="200.8">M6 x 12.00 mm DEEP</text>
<text x="67.7" y="208">A.2</text>
<text x="81.6" y="208">60.00</text>
<text x="99.2" y="208">0.00</text>
<text x="112.9" y="208">M6 x 12.00 mm DEEP</text>
<text x="67.7" y="215.3">A.3</text>
<text x="80.6" y="215.3">120.00</text>
<text x="99.2" y="215.3">0.00</text>
<text x="112.9" y="215.3">M6 x 12.00 mm DEEP</text>
<text x="67.7" y="222.5">A.4</text>
<text x="80.6" y="222.5">180.00</text>
<text x="99.2" y="222.5">0.00</text>
<text x="112.9" y="222.5">M6 x 12.00 mm DEEP</text>
<text x="67.7" y="229.7">A.5</text>
<text x="80.6" y="229.7">240.00</text>
<text x="99.2" y="229.7">0.00</text>
<text x="112.9" y="229.7">M6 x 12.00 mm DEEP</text>
<text x="67.7" y="237">A.6</text>
<text x="80.6" y="237">300.00</text>
<text x="99.2" y="237">0.00</text>
<text x="112.9" y="237">M6 x 12.00 mm DEEP</text>
<text x="67.7" y="244.2">A.7</text>
<text x="80.6" y="244.2">360.00</text>
<text x="99.2" y="244.2">0.00</text>
<text x="112.9" y="244.2">M6 x 12.00 mm DEEP</text>
<text x="67.7" y="251.5">A.8</text>
<text x="80.6" y="251.5">420.00</text>
<text x="99.2" y="251.5">0.00</text>
<text x="112.9" y="251.5">M6 x 12.00 mm DEEP</text>
<text x="67.7" y="258.7">B.1</text>
<text x="81.6" y="258.7">35.00</text>
<text x="98.2" y="258.7">19.50</text>
<text x="112.9" y="258.7">Ø 5.30 mm THRU'</text>
<text x="112.9" y="262.4">C'BORE Ø 10.00 mm - 10.00 mm DEEP</text>
<text x="67.7" y="269.7">B.2</text>
<text x="81.6" y="269.7">95.00</text>
<text x="98.2" y="269.7">19.50</text>
<text x="112.9" y="269.7">Ø 5.30 mm THRU'</text>
<text x="112.9" y="273.4">C'BORE Ø 10.00 mm - 10.00 mm DEEP</text>
<text x="67.7" y="280.7">B.3</text>
<text x="80.6" y="280.7">155.00</text>
<text x="98.2" y="280.7">19.50</text>
<text x="112.9" y="280.7">Ø 5.30 mm THRU'</text>
<text x="112.9" y="284.4">C'BORE Ø 10.00 mm - 10.00 mm DEEP</text>
<text x="67.7" y="291.7">B.4</text>
<text x="80.6" y="291.7">215.00</text>
<text x="98.2" y="291.7">19.50</text>
<text x="112.9" y="291.7">Ø 5.30 mm THRU'</text>
<text x="112.9" y="295.4">C'BORE Ø 10.00 mm - 10.00 mm DEEP</text>
<text x="67.7" y="302.6">B.5</text>
<text x="80.6" y="302.6">275.00</text>
<text x="98.2" y="302.6">19.50</text>
<text x="112.9" y="302.6">Ø 5.30 mm THRU'</text>
<text x="112.9" y="306.4">C'BORE Ø 10.00 mm - 10.00 mm DEEP</text>
<text x="67.7" y="313.6">B.6</text>
<text x="80.6" y="313.6">335.00</text>
<text x="98.2" y="313.6">19.50</text>
<text x="112.9" y="313.6">Ø 5.30 mm THRU'</text>
<text x="112.9" y="317.4">C'BORE Ø 10.00 mm - 10.00 mm DEEP</text>
<text x="67.7" y="324.7">B.7</text>
<text x="80.6" y="324.7">395.00</text>
<text x="98.2" y="324.7">19.50</text>
<text x="112.9" y="324.7">Ø 5.30 mm THRU'</text>
<text x="112.9" y="328.4">C'BORE Ø 10.00 mm - 10.00 mm DEEP</text>
<text x="67.7" y="335.6">B.8</text>
<text x="80.6" y="335.6">455.00</text>
<text x="98.2" y="335.6">19.50</text>
<text x="112.9" y="335.6">Ø 5.30 mm THRU'</text>
<text x="112.9" y="339.4">C'BORE Ø 10.00 mm - 10.00 mm DEEP</text>
<text x="357.8" y="389.5">RESERVED SPACE</text>
<text x="515.2" y="385.7">WP1</text>
<text x="538.9" y="385.6">0300</text>
<text x="357.8" y="393.3">FOR</text>
<text x="357.8" y="397">CONTROLLED COPY</text>
<text x="357.8" y="400.8">STAMP</text>
<text x="22.8" y="403.3">NOTE FOR WIPRO PARI DESIGN -REF. ONLY</text>
<text x="41.6" y="406.9">WEAR DETAILS : N.A.</text>
</g>
<g font-size="3.1">
<text x="565.1" y="353.5">LIMITS</text>
<text x="562" y="371.7">DRAWING TYPE</text>
<text x="437" y="372.3">DESCRIPTION</text>
<text x="563.4" y="376.3">MACHINING</text>
<text x="436.5" y="380.8">SURFACE AREA</text>
<text x="453.3" y="380.8">SURFACE TREATMENT MACHINING</text>
<text x="509.5" y="380.8">DESIGN UNIT DESIGN UNIT CD.</text>
<text x="558" y="380.6">TEAM NO.</text>
<text x="570.3" y="380.7">SHEET SIZE</text>
<text x="559.9" y="385.4">PL-02</text>
<text x="575.6" y="386.1">A2</text>
<text x="436.4" y="391.1">REFERENCE DWG.</text>
<text x="437.8" y="395.5">DRN.BY</text>
<text x="451.4" y="395.4">CHKD.BY</text>
<text x="466.6" y="395.5">APPD.BY</text>
<text x="474.4" y="391.4">---</text>
<text x="486.7" y="395.4">MATERIAL</text>
<text x="488.9" y="390.9">PART CLASS. B</text>
<text x="515.6" y="390.9">HEAT TREATMENT</text>
<text x="519.6" y="395.9">DRG./PART CODE</text>
<text x="558.9" y="395.5">REV.</text>
<text x="571.4" y="395.6">SCALE</text>
<text x="491" y="399.7">M.S.</text>
<text x="572.5" y="399.9">1 : 5</text>
<text x="484.3" y="404.2">NET WEIGHT-Kg</text>
<text x="571.4" y="404.7">SHEET</text>
<text x="488.9" y="408.6">2.53 kg</text>
<text x="571.4" y="408.8">1 OF 1</text>
</g>
<text font-size="3" x="579.5" y="230.1">°</text>
<g font-size="2.8">
<text x="560.4" y="357.7">Gen Tol.: IS 2102</text>
<text x="399.1" y="376.6">1.ALL DIMENSIONS ARE</text>
<text x="399" y="382.7">2.DO NOT SCALE</text>
<text x="399" y="388.7">3.IF IN DOUBT ,</text>
<text x="399" y="395.4">LOCATION :</text>
<text x="420.5" y="396">PUNE</text>
<text x="404.2" y="402">ALL RIGHTS OF REPRODUCTION &amp;</text>
<text x="436.8" y="401.5">03004476</text>
<text x="451.1" y="401.3">03004785</text>
<text x="466.5" y="401.2">03004785</text>
<text x="404.7" y="405.4">DISTRIBUTION ARE RESERVED</text>
</g>
<g font-size="2.7">
<text x="399.9" y="379.7">IN mm</text>
<text x="399.7" y="385.7">DRAWING.</text>
<text x="436.9" y="385.4">108.84 in^2</text>
<text x="399.7" y="391.8">ASK TEAM MEMBER</text>
<text x="400.1" y="402.5">C</text>
<text x="436.6" y="408.7">01/10/2025</text>
<text x="450.9" y="408.8">01/10/2025</text>
<text x="466" y="408.9">01/10/2025</text>
</g>
<g font-size="2.5">
<text x="554.9" y="218.3">DEBURR AND REMOVE SHARP</text>
<text x="555.2" y="221">EDGES UNLESS SHARP EDGE</text>
<text x="556.1" y="227.1">UNSP.RADII</text>
<text x="556.8" y="223.8">REQUIREMENT SPECIFIED</text>
<text x="571.4" y="226.9">UNSP.CHF.</text>
<text x="559.2" y="229.9">0.5 R</text>
<text x="572.3" y="230.1">0.5 X 45</text>
<text x="559.8" y="238">UP TO 10</text>
<text x="576.1" y="238.1">±1.5°</text>
<text x="558.5" y="242.2">10 UP TO 50</text>
<text x="575.5" y="242.3">±0°50'</text>
<text x="557.4" y="250.7">120 UP TO 400</text>
<text x="557.9" y="246.5">50 UP TO 120</text>
<text x="575.5" y="250.7">±0°15'</text>
<text x="575.5" y="246.5">±0°25'</text>
<text x="558.7" y="259.4">0.5 UP TO 3</text>
<text x="559.5" y="263.7">3 UP TO 6</text>
<text x="576.6" y="263.6">±0.2</text>
<text x="576.6" y="259.4">±0.1</text>
<text x="559" y="267.9">6 UP TO 30</text>
<text x="576.6" y="267.9">±0.5</text>
<text x="557.8" y="272.2">30 UP TO 120</text>
<text x="576.6" y="272.2">±0.8</text>
<text x="556.9" y="280.7">315 UP TO 1000</text>
<text x="557.3" y="276.4">120 UP TO 315</text>
<text x="576.6" y="276.4">±1.2</text>
<text x="577.7" y="280.7">±2</text>
<text x="556.4" y="284.9">1000 UP TO 2000</text>
<text x="577.6" y="284.9">±3</text>
<text x="558.9" y="289.2">OVER 2000</text>
<text x="577.7" y="289.3">±4</text>
<text x="560" y="297.9">UP TO 10</text>
<text x="577.1" y="297.9">±1°</text>
<text x="558.5" y="302.1">10 UP TO 50</text>
<text x="575.5" y="302.1">±0°30'</text>
<text x="557.4" y="310.6">120 UP TO 400</text>
<text x="558.2" y="306.3">50 UP TO 120</text>
<text x="575.5" y="310.6">±0°10'</text>
<text x="575.5" y="306.4">±0°20'</text>
<text x="558.8" y="319.2">0.5 UP TO 3</text>
<text x="559.4" y="323.4">3 UP TO 6</text>
<text x="576.6" y="319.2">±0.1</text>
<text x="576.6" y="323.5">±0.1</text>
<text x="558.9" y="327.7">6 UP TO 30</text>
<text x="576.7" y="327.7">±0.2</text>
<text x="557.8" y="332">30 UP TO 120</text>
<text x="576.6" y="332">±0.3</text>
<text x="556.8" y="340.5">315 UP TO 1000</text>
<text x="557.3" y="336.3">120 UP TO 315</text>
<text x="576.6" y="336.3">±0.5</text>
<text x="576.6" y="340.5">±0.8</text>
<text x="556.2" y="344.7">1000 UP TO 2000</text>
<text x="576.6" y="344.7">±1.2</text>
<text x="558.9" y="349">OVER 2000</text>
<text x="577.6" y="349">±2</text>
<text x="459.3" y="385.5">I.Z.B.P. (TRIVALENT)</text>
<text x="561.1" y="391.1">---</text>
</g>
<g font-size="2.1">
<text x="558.5" y="232.4">UNSPECIFIED TOL.(FAB)</text>
<text x="559.5" y="234.7">FOR ANGULAR IN mm.</text>
<text x="558.6" y="253.9">UNSPECIFIED TOL.(FAB)</text>
<text x="560.7" y="256.3">FOR LINEAR IN mm.</text>
<text x="558.7" y="292.3">UNSPECIFIED TOL.(M/C)</text>
<text x="559.6" y="294.7">FOR ANGULAR IN mm.</text>
<text x="558.7" y="313.7">UNSPECIFIED TOL.(M/C)</text>
<text x="560.6" y="316.1">FOR LINEAR IN mm.</text>
<text x="7.7" y="409.8" transform="rotate(-90 7.7 409.8)">\\srv01043\ExDM Uploading\2024-25\P24BS\40K_LM RAIL ADAPTAR PLATE_02.dft</text>
</g>
</svg>
